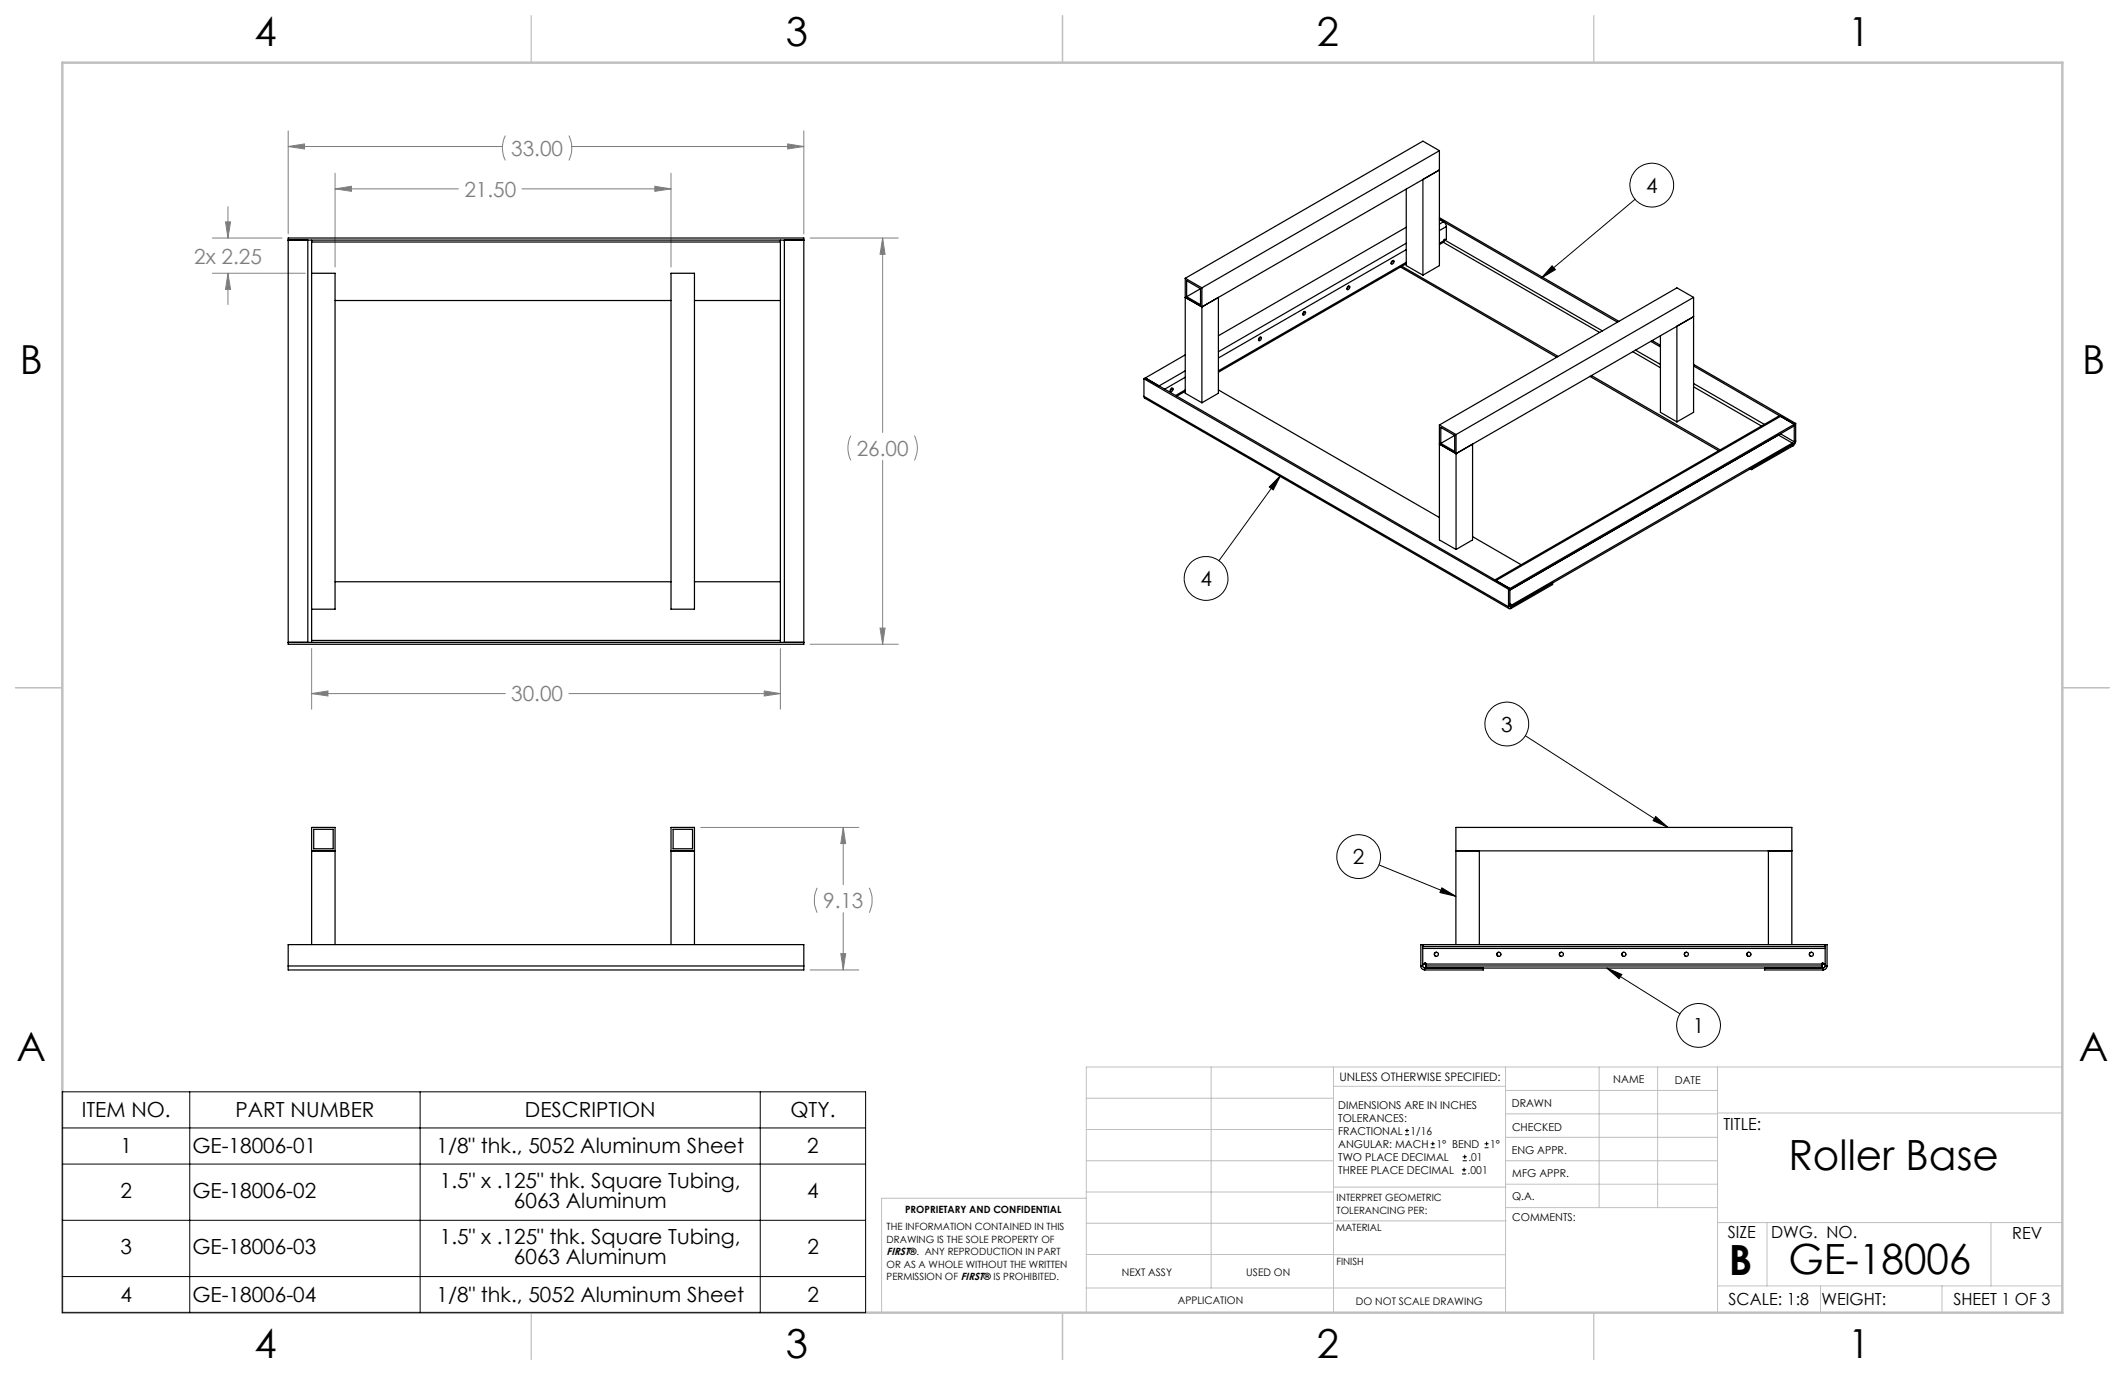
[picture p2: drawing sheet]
<svg xmlns="http://www.w3.org/2000/svg" width="432mm" height="279mm" viewBox="0 0 432 279" stroke-linecap="round" stroke-linejoin="round" font-family="sans-serif">
<g fill="none" stroke="#c0c0c0" stroke-width=".2">
<path d="M246.1 216.8v44.9M271 216.8v49.9M305.9 216.8v49.9M324.9 216.8v28.6M336.8 216.8v28.6M349 216.8v49.9M419.1 216.8h-198.4v49.9M220.7 235.9h50.3M220.7 229.5h50.3M220.7 223.2h50.3M271 220.7h34.9M305.9 231.1h43.1"/>
<path d="M305.9 226.3h43.1M305.9 221.6h43.1M305.9 235.9h43.1M349 226.2h70.1M220.7 248.6h50.3M220.7 242.2h50.3M220.7 254.9h50.3M220.7 243.5h-41.6v23.2M271 255h34.9M271 248.1h35M271 241.2h35M305.9 240.6h43.1"/>
<path d="M306 245.4h43M349 248.4h70.1M359.1 248.4v12.9M404.6 248.4v12.9M220.7 261.7h85.2M349 261.3h70.1M369.9 261.3v5.4M394.6 261.3v5.4"/>
</g>
<path d="M108 3.2v9.5M215.9 3.2v9.5M323.8 3.2v9.5M3.1 139.7h9.6M419.1 139.7h9.5M108 266.7v9.6M215.9 266.7v9.6M323.8 266.7v9.6" fill="none" stroke="#c0c0c0" stroke-width=".25"/>
<path d="M12.7 12.7h406.4v254h-406.4z" fill="none" stroke="#c0c0c0" stroke-width=".5"/>
<g fill="none" stroke="#000" stroke-width=".2">
<path d="M315.4 54l.7 .8-2.9 1.7zM332.2 40.5l-19 16M260.2 96.6l-12.5 17.3M260.2 96.6l-1.5 3-.8-.6zM310 149.5l28.9 18.6M280.2 175.8l15.6 6.3M336.4 165.9l2.5 2.2-3-1.3zM293 180.4l2.8 1.7-3.2-.7zM326.5 196.7l14.9 9.3M326.5 196.7l3.1 1.3-.6 .9zM12.7 221.9h163.2v44.8h-163.2zM12.7 236.5h163.2"/>
<path d="M12.7 229.2h163.2M38.6 221.9v44.8M85.4 221.9v44.8M154.5 221.9v44.8M12.7 248h163.2M12.7 259.4h163.2"/>
<circle cx="335.7" cy="37.6" r="4.5"/>
<circle cx="245.1" cy="117.5" r="4.5"/>
<circle cx="306.2" cy="147.1" r="4.5"/>
<circle cx="276.1" cy="174.1" r="4.5"/>
<circle cx="345.1" cy="208.4" r="4.5"/>
</g>
<g fill="none" stroke="#808080" stroke-width=".2">
<path d="M58.6 26.6v20.9M58.6 29.8h43.5M58.6 29.8l3.3-.6v1.1zM68.1 35.2v19.1M68.1 38.4h25.1M68.1 38.4l3.3-.5v1zM102.7 27.6a5.6 5.6 0 0 0 0 5M106.1 38.4h30.2M115.6 27.6a5.9 5.9 0 0 1 0 5M116.2 29.8h47.1M133.1 37.9l3.2 .5-3.2 .5zM136.3 35.2v19.1"/>
<path d="M160.1 29.2l3.2 .6-3.2 .5zM163.3 26.6v20.9M43.1 48.4h14.2M43.1 55.5h19M45.8 45.1h1l-.5 3.3zM46.3 42v6.4M46.3 55.5v6.4M46.3 55.5l.5 3.3h-1zM164.6 48.4h17.9M179.4 48.4v39.5M179.4 48.4l.4 3.3h-1zM172.9 88.5a5.6 5.6 0 0 0 0 5.1"/>
<path d="M179.4 93.6v37.3M185.8 88.5a5.6 5.6 0 0 1 0 5.1M63.3 131.8v12.3M158.6 131.8v12.3M164.6 130.9h17.9M178.8 127.6h1l-.4 3.3zM63.3 140.9h39.4M63.3 140.9l3.3-.5v1zM115.6 140.9h43M155.3 140.4l3.3 .5-3.3 .5zM142.4 168.1h32.1M171.3 168.1l.5 3.3h-.9z"/>
<path d="M171.3 168.1v11.7M164.6 197.1h9.9M166.1 180.4a5.9 5.9 0 0 0 0 5.1M170.9 193.8h.9l-.5 3.3zM171.3 185.5v11.6M176.6 180.4a5.9 5.9 0 0 1 0 5.1"/>
</g>
<path d="M260.2 96.6l-1.5 3-.8-.6zM315.4 54l.7 .8-2.9 1.7zM326.5 196.7l3.1 1.3-.6 .9zM293 180.4l2.8 1.7-3.2-.7zM336.4 165.9l2.5 2.2-3-1.3z" fill="#000"/>
<path d="M58.6 29.8l3.3-.6v1.1zM160.1 29.2l3.2 .6-3.2 .5zM68.1 38.4l3.3-.5v1zM133.1 37.9l3.2 .5-3.2 .5zM45.8 45.1h1l-.5 3.3zM46.3 55.5l.5 3.3h-1zM63.3 140.9l3.3-.5v1zM155.3 140.4l3.3 .5-3.3 .5zM179.4 48.4l.4 3.3h-1zM178.8 127.6h1l-.4 3.3zM171.3 168.1l.5 3.3h-.9zM170.9 193.8h.9l-.5 3.3z" fill="#808080"/>
<g fill="none" stroke="#000" stroke-width=".25">
<path d="M285.7 38.4v15.6l3.4 1.9M292.5 30.6v23.4l-3.4 1.9M292.5 30.6l-48.3 27.9M292.5 30.6l-3.4-1.9-48.3 27.9M58.6 48.4h104.7v82.5h-104.7zM58.6 48.8h104.7M62.5 48.8v81.7M63.3 55.5h4.8v68.3h-4.8M63.3 48.8v81.7M63.3 49.2h95.3M136.3 55.5h4.8v68.3h-4.8zM158.6 48.8v81.7"/>
<path d="M159.4 48.8v81.7M240.8 56.6l3.4 1.9M240.8 56.6v23.3l3.4 1.9M243.9 58.7l-2.8-1.7v3.3M243.9 58.7v3.2l-2.8-1.6M243.9 58.7l-2.8 1.6M244.2 58.5v23.3M273.9 58.2l.1-.1a.36 .36 0 0 1 .2 .5 .36 .36 0 0 1-.5 .1zM274 58.1l-.3 .6M282.8 53.2a.26 .26 0 0 1 .3-.3 .26 .26 0 0 1 .1 .4 .33 .33 0 0 1-.1 .3 .33 .33 0 0 1-.4 0zM283 53l-.4 .5M284.6 54.3l31.7 18.3"/>
<path d="M284.9 54.1l31.7 18.3M285.7 53.6l-38.1 22M285.7 46.2l-38.1 22M285.7 49.4l-38.1 22.1M285.7 50.7l-38.1 22M285.7 53.3l-38.1 22.1M289.1 55.9v-19.4l3.4-2-48.3 27.9M292.5 44.2l36.5 21.1M293.3 49.2l-.8 .5M293.3 49.2l31.7 18.4M293.3 45l.4 .3 .2 .7M293.3 45l-.8-.4 36.2 20.9"/>
<path d="M293.3 45l-.8 .5M293.5 48.9l-.2 .3M293.5 48.7l.1-.1v.2M293.5 48.7v.2M293.5 48.7l.1 .1M293.5 48.7l32.1 18.5M293.5 48.9l-1 .5M293.9 46v2.6l-.3 .2M293.9 46l-1.4 .8M68.1 61.1h68.2M141.1 61.1h17.5M232.4 77v3.5"/>
<path d="M232.4 77l74.1 42.7M232.7 76.8l-.3 .2M232.7 76.8l74.1 42.8M237.8 79.1a.28 .28 0 0 1 .4-.3 .28 .28 0 0 1 .1 .5l-.5 .3zM238.1 78.9l-.3 .5M240.8 79.5l-1.7 1M240.8 60.4l3.4 2M240.8 75.4l-5.3 3-2.8-1.6M240.8 72.1l-8.1 4.7M240.8 76.7l-4.2 2.4M240.8 79.2l-1.9 1.2M244.2 62.4l3.4-2v19.5l-3.4 1.9"/>
<path d="M247.6 79.2l44.9 26M255.9 68.6l.2-.1a.39 .39 0 0 1 .1 .5 .39 .39 0 0 1-.4 .2zM256 68.5l-.3 .5M264.9 63.4l.2-.1a.37 .37 0 0 1 .1 .5 .37 .37 0 0 1-.5 .1zM265 63.3l-.3 .6M323.1 76.5l26.1 15.1M323.4 76.3l26.1 15.1M331.8 71.5l5.6 3.2M332.4 71.2l5 2.8M335.4 69.4l2 1.1M335.7 69.2l1.7 1M337.4 68.2v15.6l3.3 1.9"/>
<path d="M340.7 66.3v19.4M344.1 74l20.8 12M344.1 74.4l20.5 11.8M344.1 64.3l-48.2 27.9M344.1 60.4l-48.2 27.9M344.1 60.4v23.4l-3.4 1.9M344.1 60.4l-3.4-1.9-48.2 27.9M344.1 78.6l13.8 8M344.1 77.9l14.4 8.3M232.4 80.5l.1 .4 74.2 42.8M232.4 80.5l74.1 42.8M292.5 90.2l3.4 2"/>
<path d="M292.5 86.4v23.3l3.4 2M292.5 86.4l3.4 1.9M295.6 88.5l-2.8-1.6v3.2M295.6 88.5v3.2l-2.8-1.6M295.6 88.5l-2.8 1.6M295.9 88.3v23.4M295.9 92.2l3.3-2v19.5l-3.3 2M355.6 95.3l.3 .1M361.8 84.6h-.4l-57.6 33.2M361.8 84.6l2.8 1.6M361.8 84.6l-57.8 33.4 2.8 1.6M361.8 88.2l2.8 1.6"/>
<path d="M364.2 90l-57 32.9M364.2 90v.3l-57 32.9M364.2 90.2h.1M364.3 90.2l-8.4 4.9v.3M364.3 90.6l-8.4 4.8M364.3 90.2v.4M364.6 89.8l-.3 .4M364.6 86.2v3.6M364.6 86.2l-57.8 33.4M364.6 86.5l-57.8 33.4 54.6-31.5 2.8 1.6M364.9 89.6l-.2 .6-.4 .4M364.9 86l-.3 .2"/>
<path d="M364.9 86v3.6M364.9 89.6l-.3 .2M68.1 118.2h68.2M141.1 118.2h17.5M299.2 109l9.9 5.8M306.5 119.7v3.6M306.8 119.6l-.3 .1M306.8 119.6v3.6M58.6 130.5h104.7M63.3 130.1h95.3M306.5 123.3a.33 .33 0 0 0 .2 .4 .33 .33 0 0 0 .4-.1M306.8 123.2l.1 .1h.2"/>
<path d="M306.8 123.2l-.3 .1M306.8 122.7l.4 .2M306.8 123l.4 .2M306.8 123.2l.3 .1M307.1 123.3v.3M307.1 123.3l8.4-4.9v.4l-8.4 4.8M307.2 122.9v.3M63.3 172.9h4.8M63.7 168.5h4v4h-4zM136.3 172.9h4.8M136.8 168.5h3.9v4h-3.9zM295.8 172.9h68.3"/>
<path d="M300.6 172.9v19M359.3 172.9v19M58.6 196.3v.8h104.7v-.8M58.6 196.3v-4.4h104.7v4.4M58.6 196.3h104.7M63.3 191.9v-23.8h4.8v23.8M136.3 191.9v-23.8h4.8v23.8M288.7 196.3a.78 .78 0 0 0 .8 .8M288.7 196.3h.4M288.7 196.3v-4.4h82.6v4.4M289.1 196.3l.1 .2 .3 .2M289.1 191.9v4.4"/>
<path d="M289.1 195.9h.4v-.2h.2v.2M289.1 192.3h81.8M289.1 192.7h81.8M289.5 196.7h81M289.5 196.7v.4M289.7 195.9v.4M289.7 196.3h80.6M289.7 196.3v.4M289.7 195.9h80.6M291.9 193.5a.42 .42 0 0 0-.4 .4 .42 .42 0 0 0 .4 .4M295.8 191.9v-23.8h68.3v23.8M301.4 196.7v.4h-11.9"/>
<path d="M304.6 193.5a.42 .42 0 0 0-.4 .4 .42 .42 0 0 0 .4 .4M317.3 193.5a.42 .42 0 0 0-.4 .4 .42 .42 0 0 0 .4 .4M330 193.5a.42 .42 0 0 0-.4 .4 .42 .42 0 0 0 .4 .4M342.7 193.5a.42 .42 0 0 0-.4 .4 .42 .42 0 0 0 .4 .4M355.4 193.5a.42 .42 0 0 0-.4 .4 .42 .42 0 0 0 .4 .4M358.6 196.7v.4h11.9M368.1 193.5a.42 .42 0 0 0-.4 .4 .42 .42 0 0 0 .4 .4M370.3 195.9v.4M370.3 195.9v-.2h.2v.2h.4M370.3 196.3v.4M370.5 196.7v.4M370.9 196.3l-.2 .3-.2 .1"/>
<path d="M370.9 196.3h.4M370.9 191.9v4.4M371.3 196.3a.85 .85 0 0 1-.8 .8"/>
<circle cx="291.9" cy="193.9" r=".42"/>
<circle cx="304.6" cy="193.9" r=".42"/>
<circle cx="317.3" cy="193.9" r=".42"/>
<circle cx="330" cy="193.9" r=".42"/>
<circle cx="342.7" cy="193.9" r=".42"/>
<circle cx="355.4" cy="193.9" r=".42"/>
<circle cx="368.1" cy="193.9" r=".42"/>
</g>
<g fill="none" stroke="#000" stroke-width=".2">
<path d="M285.5 230.6h.8M285.5 229.7h.8M285.9 229.3v.9M290.7 233.2h.8M290.7 232.4h.8M291.1 232v.8M297.1 238.5h.8M297.1 237.7h.8M297.2 235.9h.9M297.2 235.1h.9M297.5 237.3v.8M297.6 234.6v.9"/>
<path d="M301.7 233.2h.8M301.7 232.4h.8M302.1 232v.8"/>
</g>
<g font-size="8.5">
<text x="363.4" y="237.7">Roller Base</text>
<text x="351.3" y="259">B</text>
<text x="363.4" y="258.9">GE-18006</text>
</g>
<g font-size="8.1">
<text x="51.7" y="9.3">4</text>
<text x="159.7" y="9.3">3</text>
<text x="267.6" y="9.3">2</text>
<text x="375.6" y="9.3">1</text>
<text x="4" y="76">B</text>
<text x="423.1" y="76">B</text>
<text x="3.3" y="215.7">A</text>
<text x="422.4" y="215.7">A</text>
<text x="51.7" y="276">4</text>
<text x="159.7" y="276">3</text>
<text x="267.6" y="276">2</text>
<text x="375.6" y="276">1</text>
</g>
<g font-size="4.2" fill="#808080">
<text x="103.9" y="31.7">33.00</text>
<text x="94.4" y="40">21.50</text>
<text x="39.5" y="53.6">2x 2.25</text>
<text x="174.1" y="92.6">26.00</text>
<text x="103.9" y="142.5">30.00</text>
<text x="167.3" y="184.5">9.13</text>
</g>
<g font-size="4.2">
<text x="334.5" y="39.2">4</text>
<text x="243.9" y="119.1">4</text>
<text x="305" y="148.7">3</text>
<text x="274.9" y="175.6">2</text>
<text x="344" y="209.9">1</text>
<text x="16.6" y="227">ITEM NO.</text>
<text x="47.9" y="227">PART NUMBER</text>
<text x="106.7" y="227">DESCRIPTION</text>
<text x="160.6" y="227">QTY.</text>
<text x="24.5" y="234.4">1</text>
<text x="39.1" y="234.4">GE-18006-01</text>
<text x="88.7" y="234.4">1/8&quot; thk., 5052 Aluminum Sheet</text>
<text x="164" y="234.4">2</text>
<text x="24.5" y="243.4">2</text>
<text x="39.1" y="243.4">GE-18006-02</text>
<text x="89.4" y="241.3">1.5&quot; x .125&quot; thk. Square Tubing,</text>
<text x="104.4" y="245.4">6063 Aluminum</text>
<text x="164" y="243.4">4</text>
<text x="24.5" y="254.8">3</text>
<text x="39.1" y="254.8">GE-18006-03</text>
<text x="89.4" y="252.7">1.5&quot; x .125&quot; thk. Square Tubing,</text>
<text x="104.4" y="256.8">6063 Aluminum</text>
<text x="164.1" y="254.8">2</text>
<text x="24.5" y="264.6">4</text>
<text x="39.1" y="264.6">GE-18006-04</text>
<text x="88.7" y="264.6">1/8&quot; thk., 5052 Aluminum Sheet</text>
<text x="164.1" y="264.6">2</text>
</g>
<g font-size="3.4">
<text x="350.2" y="229.5">TITLE:</text>
<text x="351.1" y="251.6">SIZE</text>
<text x="359.9" y="251.6">DWG. NO.</text>
<text x="408.9" y="251.7">REV</text>
<text x="351.2" y="265.2">SCALE: 1:8</text>
<text x="370.1" y="265.3">WEIGHT:</text>
<text x="396.9" y="265.2">SHEET 1 OF 3</text>
</g>
<text font-size="2.4" x="272.2" y="219.7">UNLESS OTHERWISE SPECIFIED:</text>
<g font-size="2.2">
<text x="327.8" y="220.1">NAME</text>
<text x="340.3" y="220.2">DATE</text>
<text x="271.9" y="225.3">DIMENSIONS ARE IN INCHES</text>
<text x="271.9" y="227.9">TOLERANCES:</text>
<text x="307.2" y="224.9">DRAWN</text>
<text x="271.9" y="230.6">FRACTIONAL</text>
<text x="271.9" y="233.2">ANGULAR: MACH</text>
<text x="286.6" y="230.6">1/16</text>
<text x="291.9" y="233.2">1° BEND</text>
<text x="302.8" y="233.2">1°</text>
<text x="307.3" y="229.8">CHECKED</text>
<text x="271.9" y="238.5">THREE PLACE DECIMAL</text>
<text x="271.9" y="235.9">TWO PLACE DECIMAL</text>
<text x="298.2" y="238.5">.001</text>
<text x="298.4" y="235.9">.01</text>
<text x="307.2" y="234.5">ENG APPR.</text>
<text x="307.3" y="239.2">MFG APPR.</text>
<text x="307.3" y="243.9">Q.A.</text>
<text x="307.3" y="248.1">COMMENTS:</text>
</g>
<g font-size="2.1">
<text x="180.2" y="255.1">FIRST®. ANY REPRODUCTION IN PART</text>
<text x="227.9" y="259.2">NEXT ASSY</text>
<text x="253.3" y="259.2">USED ON</text>
<text x="239.3" y="265">APPLICATION</text>
<text x="275.5" y="265.1">DO NOT SCALE DRAWING</text>
</g>
<g font-size="2">
<text x="271.6" y="244.1">INTERPRET GEOMETRIC</text>
<text x="180.2" y="250">THE INFORMATION CONTAINED IN THIS</text>
<text x="183.9" y="246.4">PROPRIETARY AND CONFIDENTIAL</text>
<text x="271.5" y="250.2">MATERIAL</text>
<text x="271.6" y="246.6">TOLERANCING PER:</text>
<text x="180.2" y="257.6">OR AS A WHOLE WITHOUT THE WRITTEN</text>
<text x="180.2" y="252.5">DRAWING IS THE SOLE PROPERTY OF</text>
<text x="271.5" y="257">FINISH</text>
<text x="180.2" y="260.1">PERMISSION OF FIRST® IS PROHIBITED.</text>
</g>
</svg>
